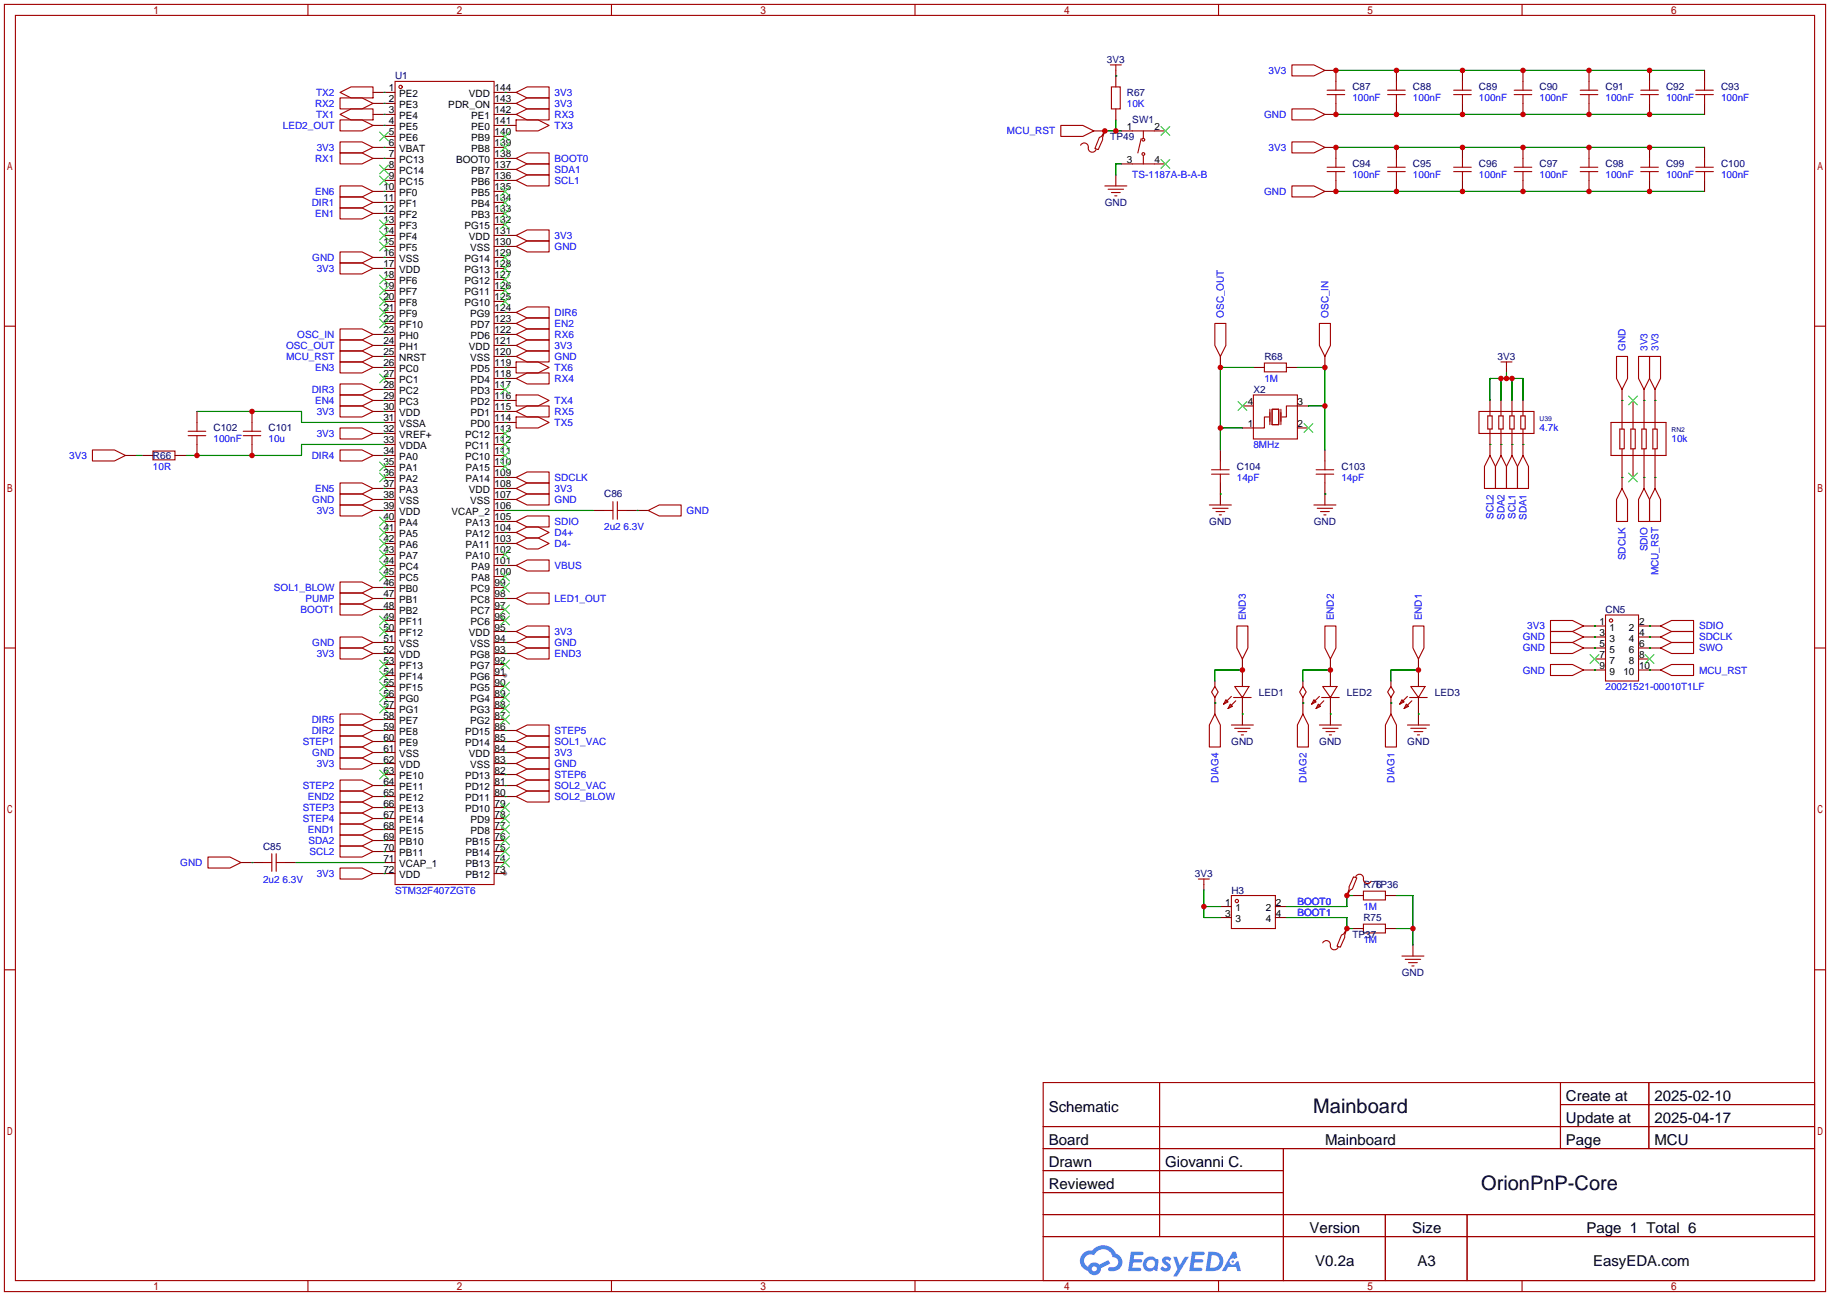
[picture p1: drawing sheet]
<svg xmlns="http://www.w3.org/2000/svg" width="422mm" height="299mm" viewBox="0 0 422 299" stroke-linecap="round" stroke-linejoin="round" font-family="sans-serif">
<g fill="#999">
<circle cx="116.6" cy="201.7" r=".51"/>
<circle cx="116.6" cy="156" r=".51"/>
</g>
<g fill="none" stroke="#a10000" stroke-width=".25">
<path d="M1 1h420.4v297.2h-420.4zM3.6 3.6h415.2v292.1h-415.2zM71.1 1v2.6M141.1 1v2.6M211.2 1v2.6M281.3 1v2.6M351.3 1v2.6M1 75.3h2.6M418.8 75.3h2.6M1 149.6h2.6M418.8 149.6h2.6M1 223.9h2.6"/>
<path d="M418.8 223.9h2.6M240.8 249.9h178v45.8h-178zM267.7 249.9v35.6M360.2 249.9v15.3M360.2 255h58.6M380.6 249.9v15.3M240.8 260.1h178M240.8 265.2h178M240.8 270.3h55.4M240.8 275.3h55.4M296.2 265.2v30.5M71.1 295.7v2.5"/>
<path d="M141.1 295.7v2.5M211.2 295.7v2.5M240.8 280.4h178M240.8 285.5h178M281.3 295.7v2.5M319.8 280.4v15.3M338.6 280.4v15.3M351.3 295.7v2.5"/>
</g>
<g fill="#5487ff">
<path d="M268.5 290.3a1.3 1.3 0 0 1 1.9 .3l-.4 .6a.54 .54 0 0 0-1-.2l.2 .2a1.28 1.28 0 0 1 .8 2 1.53 1.53 0 0 1-2.2-.3l.5-.6 .8 .5a.31 .31 0 0 0 .3-.3 .31 .31 0 0 0-.2-.3 1.12 1.12 0 0 1-.7-1.9z"/>
<path d="M270.8 290.2h.8l.7 1.9 1.2-1.9h.9l-2.7 4.5h-.9l1-1.7z"/>
<path d="M261 289h2.3a.46 .46 0 0 1 .5 .1 .46 .46 0 0 1 .1 .5l-.3 .2h-1.8l-.1 .9h1.6a.4 .4 0 0 1 .3 .4 .4 .4 0 0 1-.4 .4h-1.6l-.2 1.2h1.4a.46 .46 0 0 1 .5 .1 .46 .46 0 0 1 .1 .5l-.4 .2h-2.6z"/>
<path d="M275.1 289h2.3a.47 .47 0 0 1 .5 .1 .47 .47 0 0 1 .1 .5l-.3 .2h-1.8l-.1 .9h1.6a.4 .4 0 0 1 .4 .4 .4 .4 0 0 1-.5 .4h-1.6l-.2 1.2h1.4a.46 .46 0 0 1 .5 .1 .46 .46 0 0 1 .1 .5l-.4 .2h-2.6z"/>
<path d="M284.5 289h.8l.3 1.3-.6 .4a.75 .75 0 0 0-1.1 .3 .75 .75 0 0 0 .5 1 .75 .75 0 0 0 .9-.6l.5-.3 .6 2.4h-.8l-.3-1h-1.8l-.5 1h-1z"/>
<path d="M278.9 289l-.6 4.5h1.4a2.27 2.27 0 0 0 2.7-2.3 2.27 2.27 0 0 0-2.7-2.2zM279.7 289.8a1.5 1.5 0 0 1 1.8 1.5 1.5 1.5 0 0 1-1.9 1.4h-.3z"/>
<path d="M264.4 290.6a1.6 1.6 0 0 0-.4 2.3 1.6 1.6 0 0 0 2.3 .2l.8 .4 .3-2.5-.1-.3h-.5a1.58 1.58 0 0 0-2.4-.1zM265 291.1a.99 .99 0 0 1 1.6 .6 .99 .99 0 0 1-1.3 1.1 .98 .98 0 0 1-.3-1.7z"/>
<path d="M250 289.4a2.37 2.37 0 0 0 1.1 4 1.54 1.54 0 0 0 1.8 1 1.54 1.54 0 0 0 1.2-1.6l2.2-1.1-.5-.8-2.1 1.1a1.57 1.57 0 0 0-2.6 .4 1.5 1.5 0 0 1-.7-2.1 1.5 1.5 0 0 1 2.2-.5 2.23 2.23 0 0 1 2.3-1.4 2.23 2.23 0 0 1 1.9 1.8 1.16 1.16 0 0 1 1.3 1.1 1.16 1.16 0 0 1-1.1 1.3h-.7a.47 .47 0 0 0-.5 .3 .47 .47 0 0 0 .4 .6 2.14 2.14 0 0 0 2.7-1.4 2.14 2.14 0 0 0-1.3-2.7 3.2 3.2 0 0 0-5.5-.7l-1.1 .1zM252 292.9a.6 .6 0 0 1 1.2 0 .6 .6 0 0 1-1.2 0z"/>
<circle cx="284.6" cy="291.3" r=".28"/>
</g>
<g fill="none" stroke="#a10000" stroke-width=".25">
<path d="M91.2 18.8h22.8v185.4h-22.8zM256.3 15h2.5M257.6 15v1.3M298.2 15h5.1l2.5 1.3-2.5 1.2h-5.1zM308.4 18.8v2M322.3 18.8v2M337.6 18.8v2M351.5 18.8v2M366.8 18.8v2M380.7 18.8v2M393.4 18.8v2M78.5 22.6h5.1l2.5 1.3-2.5 1.2h-5.1z"/>
<path d="M78.5 26.4l2.5-1.3h5.1v2.6h-5.1zM78.5 35.3h5.1l2.5 1.3-2.5 1.2h-5.1zM78.5 21.3l2.5-1.2h5.1v2.5h-5.1zM78.5 32.8h5.1l2.5 1.2-2.5 1.3h-5.1zM78.5 27.7h5.1l2.5 1.3-2.5 1.2h-5.1zM119.1 26.4l2.6-1.3h5v2.6h-5zM119.1 27.7h5.1l2.5 1.3-2.5 1.2h-5.1zM119.1 21.3l2.6-1.2h5v2.5h-5zM119.1 23.9l2.6-1.3h5v2.5h-5zM119.1 39.1l2.6-1.3h5v2.6h-5zM119.1 36.6l2.6-1.3h5v2.5h-5zM244.9 29h5l2.6 1.2-2.6 1.3h-5z"/>
<path d="M249.4 33.5a.98 .98 0 0 1 1.3-.4 .98 .98 0 0 1 .5 1.3 .93 .93 0 0 0 .8 .7 .93 .93 0 0 0 1-.6M255 30.2l-.5 1.6v.5l-1 2.2-.8-.2 1-2.5 .6-.3zM256.5 20.1h2.1v5h-2.1zM261.4 37.8h5M261.4 30.2h5M263.4 32l-.8 3.3M263.9 30.2v1.8M263.9 36.1v1.7M298.2 25.1h5.1l2.5 1.3-2.5 1.3h-5.1zM298.2 32.8h5.1l2.5 1.2-2.5 1.3h-5.1zM306.3 21.8h4.1M306.3 20.8h4.1"/>
<path d="M306.3 39.6h4.1M306.3 38.6h4.1M308.4 21.8v2.1M308.4 36.6v2M308.4 39.6v2.1M320.3 21.8h4.1M320.3 20.8h4.1M320.3 39.6h4.1M320.3 38.6h4.1M322.3 21.8v2.1M322.3 36.6v2M322.3 39.6v2.1"/>
<path d="M335.5 21.8h4.1M335.5 20.8h4.1M335.5 39.6h4.1M335.5 38.6h4.1M337.6 21.8v2.1M337.6 36.6v2M337.6 39.6v2.1M349.5 21.8h4.1M349.5 20.8h4.1M349.5 39.6h4.1M349.5 38.6h4.1M351.5 21.8v2.1"/>
<path d="M351.5 36.6v2M351.5 39.6v2.1M364.7 21.8h4.1M364.7 20.8h4.1M364.7 39.6h4.1M364.7 38.6h4.1M366.8 21.8v2.1M366.8 36.6v2M366.8 39.6v2.1M378.7 21.8h4.1M378.7 20.8h4.1M378.7 39.6h4.1"/>
<path d="M378.7 38.6h4.1M380.7 21.8v2.1M380.7 36.6v2M380.7 39.6v2.1M391.4 21.8h4.1M391.4 20.8h4.1M391.4 39.6h4.1M391.4 38.6h4.1M393.4 21.8v2.1M393.4 36.6v2M393.4 39.6v2.1M78.5 45.5h5.1l2.5 1.2-2.5 1.3h-5.1z"/>
<path d="M78.5 48h5.1l2.5 1.3-2.5 1.2h-5.1zM78.5 42.9h5.1l2.5 1.3-2.5 1.3h-5.1zM78.5 58.2h5.1l2.5 1.2-2.5 1.3h-5.1zM119.1 54.4l2.6-1.3h5v2.5h-5zM119.1 56.9l2.6-1.3h5v2.6h-5zM119.1 41.7l2.6-1.3h5v2.5h-5zM255 42.9h5.1M255.8 43.7h3.5M256.5 44.5h2.1M257.3 45.2h.5M298.2 42.9h5.1l2.5 1.3-2.5 1.3h-5.1zM78.5 60.7h5.1l2.5 1.3-2.5 1.2h-5.1z"/>
<path d="M78.5 78.5h5.1l2.5 1.3-2.5 1.2h-5.1zM78.5 75.9h5.1l2.5 1.3-2.5 1.3h-5.1zM119.1 77.2l2.6-1.3h5v2.6h-5zM119.1 74.7l2.6-1.3h5v2.5h-5zM119.1 72.1l2.6-1.2h5v2.5h-5zM119.1 79.8l2.6-1.3h5v2.5h-5zM280.4 74.7h2.6v5.1l-1.3 2.5-1.3-2.5zM304.5 74.7h2.6v5.1l-1.3 2.5-1.3-2.5zM43.4 99.6h4.1M45.5 97.5v2.1M56.1 99.6h4.1M58.2 97.5v2.1"/>
<path d="M78.5 91.2h5.1l2.5 1.3-2.5 1.2h-5.1zM78.5 88.6h5.1l2.5 1.3-2.5 1.3h-5.1zM78.5 83.6h5.1l2.5 1.2-2.5 1.3h-5.1zM78.5 93.7h5.1l2.5 1.3-2.5 1.3h-5.1zM78.5 81h5.1l2.5 1.3-2.5 1.3h-5.1zM78.5 98.8h5.1l2.5 1.3-2.5 1.2h-5.1zM119.1 83.6h5.1l2.5 1.2-2.5 1.3h-5.1zM119.1 96.3h5.1l2.5 1.2-2.5 1.3h-5.1zM119.1 95l2.6-1.3h5v2.6h-5zM119.1 91.2h5.1l2.5 1.3-2.5 1.2h-5.1zM119.1 87.4l2.6-1.3h5v2.5h-5zM119.1 82.3l2.6-1.3h5v2.6h-5z"/>
<path d="M289.3 91.2h10.2v10.1h-10.2zM291.8 83.8h5.1v2.1h-5.1zM292.9 96.3h-1.1v2.5h-2.5M293.1 94.5v3.5M293.6 94.5h1.5v3.5h-1.5zM295.7 94.5v3.5M299.5 93.7h-2.6v2.6h-1M341.4 95h12.7v5.1h-12.7zM343.4 96h1v3.1h-1zM343.9 95v1M343.9 99.1v1M345.9 96h1.1v3.1h-1.1z"/>
<path d="M346.5 95v1M346.5 99.1v1M346.5 83.6h2.5M347.7 83.6v1.2M348.5 96h1v3.1h-1zM349 95v1M349 99.1v1M351 96h1v3.1h-1zM351.5 95v1M351.5 99.1v1M371.9 97.5h12.7v7.7h-12.7zM373.1 82.3h2.6v5.1l-1.3 2.5-1.3-2.5z"/>
<path d="M373.9 99.1h1v4.5h-1zM374.4 97.5v1.6M376.4 99.1h1v4.5h-1zM376.9 97.5v1.6M378.2 82.3h2.5v5.1l-1.2 2.5-1.3-2.5zM379 99.1h1v4.5h-1zM379.5 97.5v1.6M380.7 82.3h2.6v5.1l-1.3 2.5-1.3-2.5zM381.5 99.1h1v4.5h-1zM382 97.5v1.6M21.3 103.9h5.1l2.6 1.3-2.6 1.2h-5.1zM35.3 104.1h5.1v2.1h-5.1z"/>
<path d="M43.4 100.6h4.1M45.5 100.6v2M56.1 100.6h4.1M58.2 100.6v2M78.5 111.5h5.1l2.5 1.3-2.5 1.2h-5.1zM78.5 103.9h5.1l2.5 1.3-2.5 1.2h-5.1zM78.5 116.6h5.1l2.5 1.3-2.5 1.2h-5.1zM78.5 114h5.1l2.5 1.3-2.5 1.3h-5.1zM119.1 112.8l2.6-1.3h5v2.5h-5zM119.1 115.3l2.6-1.3h5v2.6h-5zM119.1 110.2l2.6-1.2h5v2.5h-5zM139.4 117.9h2.1"/>
<path d="M141.5 115.8v4.1M142.5 115.8v4.1M142.5 117.9h2M149.6 117.9l2.5-1.3h5.1v2.5h-5.1zM279.1 116.6h5.1M279.7 108.5h4M279.7 109.5h4M279.9 117.3h3.6M280.7 118.1h2M281.4 118.9h.5M281.7 106.4v2.1M281.7 109.5v2"/>
<path d="M303.3 116.6h5.1M303.8 108.5h4M303.8 109.5h4M304 117.3h3.6M304.8 118.1h2M305.6 118.9h.5M305.8 106.4v2.1M305.8 109.5v2M343.9 105.2l1.3 2.5v5.1h-2.6v-5.1zM346.5 105.2l1.2 2.5v5.1h-2.5v-5.1zM349 105.2l1.3 2.5v5.1h-2.6v-5.1zM351.5 105.2l1.3 2.5v5.1h-2.5v-5.1z"/>
<path d="M374.4 112.8l1.3 2.5v5.1h-2.6v-5.1zM374.4 103.6v1.6M376.9 103.6v1.6M379.5 112.8l1.2 2.5v5.1h-2.5v-5.1zM379.5 103.6v1.6M382 112.8l1.3 2.5v5.1h-2.6v-5.1zM382 103.6v1.6M78.5 139.4h5.1l2.5 1.3-2.5 1.3h-5.1zM78.5 134.4h5.1l2.5 1.2-2.5 1.3h-5.1zM78.5 136.9h5.1l2.5 1.3-2.5 1.2h-5.1zM119.1 122.9l2.6-1.2h2.5l2.5 1.2-2.5 1.3h-2.5zM119.1 125.5l2.6-1.3h2.5l2.5 1.3-2.5 1.2h-2.5z"/>
<path d="M119.1 130.6l2.6-1.3h5v2.5h-5zM119.1 120.4l2.6-1.3h5v2.6h-5zM119.1 138.2l2.6-1.3h5v2.5h-5zM78.5 149.6h5.1l2.5 1.3-2.5 1.2h-5.1zM78.5 147.1h5.1l2.5 1.2-2.5 1.3h-5.1zM119.1 145.8l2.6-1.3h5v2.6h-5zM119.1 148.3l2.6-1.2h5v2.5h-5zM119.1 150.9l2.6-1.3h5v2.5h-5zM280.4 158.5l.8 1.3-.8 1.2-.7-1.2zM285 158.5h3.3l-1.5 2.5zM285.5 144.5h2.5v5.1l-1.2 2.5-1.3-2.5zM300.7 158.5l.8 1.3-.8 1.2-.7-1.2z"/>
<path d="M305.3 158.5h3.3l-1.5 2.5zM305.8 144.5h2.6v5.1l-1.3 2.5-1.3-2.5zM321.1 158.5l.7 1.3-.7 1.2-.8-1.2zM325.6 158.5h3.3l-1.5 2.5zM326.1 144.5h2.6v5.1l-1.3 2.5-1.3-2.5zM357.9 153.4h5.1l2.5 1.3-2.5 1.3h-5.1zM357.9 148.3h5.1l2.5 1.3-2.5 1.3h-5.1zM357.9 145.8h5.1l2.5 1.3-2.5 1.2h-5.1zM357.9 143.3h5.1l2.5 1.2-2.5 1.3h-5.1zM370.6 142h7.6v15.2h-7.6zM383.3 154.7l2.5-1.3h5.1v2.6h-5.1zM383.3 149.6l2.5-1.3h5.1v2.6h-5.1z"/>
<path d="M383.3 147.1l2.5-1.3h5.1v2.5h-5.1zM383.3 144.5l2.5-1.2h5.1v2.5h-5.1zM78.5 164.8h5.1l2.5 1.3-2.5 1.3h-5.1zM78.5 167.4h5.1l2.5 1.3-2.5 1.2h-5.1zM78.5 169.9h5.1l2.5 1.3-2.5 1.3h-5.1zM78.5 175h5.1l2.5 1.3-2.5 1.2h-5.1zM78.5 172.5h5.1l2.5 1.2-2.5 1.3h-5.1zM119.1 168.7l2.6-1.3h5v2.5h-5zM119.1 178.8l2.6-1.3h5v2.6h-5zM119.1 173.7l2.6-1.2h5v2.5h-5zM119.1 176.3l2.6-1.3h5v2.5h-5zM119.1 171.2l2.6-1.3h5v2.6h-5z"/>
<path d="M280.4 164.8l1.3 2.6v5.1h-2.6v-5.1zM283 161.5l.5 .6-1.1 .5zM284 162.6l.5 .5-1 .5zM284.2 160.8l-1.8 1.8M284.2 167.4h5.1M284.7 161h4.1M285 168.1h3.5M285.2 161.8l-1.7 1.8M285.8 168.9h2M286.5 169.7h.5M300.7 164.8l1.3 2.6v5.1h-2.5v-5.1zM303.3 161.5l.5 .6-1 .5z"/>
<path d="M304.3 162.6l.5 .5-1 .5zM304.5 160.8l-1.7 1.8M304.5 167.4h5.1M305.1 161h4M305.3 168.1h3.6M305.6 161.8l-1.8 1.8M306.1 168.9h2M306.8 169.7h.5M321.1 164.8l1.2 2.6v5.1h-2.5v-5.1zM323.6 161.5l.5 .6-1 .5zM324.6 162.6l.5 .5-1 .5zM324.9 160.8l-1.8 1.8"/>
<path d="M324.9 167.4h5M325.4 161h4M325.6 168.1h3.6M325.9 161.8l-1.8 1.8M326.4 168.9h2M327.2 169.7h.5M48 197.9h5.1l2.5 1.2-2.5 1.3h-5.1zM60.7 199.1h2M62.7 197.1v4.1M63.8 199.1h2M63.8 197.1v4.1M78.5 187.7h5.1l2.5 1.3-2.5 1.2h-5.1z"/>
<path d="M78.5 185.2h5.1l2.5 1.2-2.5 1.3h-5.1zM78.5 180.1h5.1l2.5 1.3-2.5 1.2h-5.1zM78.5 182.6h5.1l2.5 1.3-2.5 1.3h-5.1zM78.5 195.3h5.1l2.5 1.3-2.5 1.3h-5.1zM78.5 192.8h5.1l2.5 1.3-2.5 1.2h-5.1zM78.5 190.2h5.1l2.5 1.3-2.5 1.3h-5.1zM119.1 181.4l2.6-1.3h5v2.5h-5zM119.1 183.9l2.6-1.3h5v2.6h-5zM78.5 200.4h5.1l2.5 1.3-2.5 1.2h-5.1zM276.6 202.9h2.5M277.9 202.9v1.3M284.2 206.8h10.2v7.6h-10.2z"/>
<path d="M305.3 217.7a.98 .98 0 0 1 1.3-.4 .98 .98 0 0 1 .5 1.2 .93 .93 0 0 0 .8 .8 .93 .93 0 0 0 1-.6M310.9 214.4l-.5 1.5v.5l-1 2.3-.8-.3 1-2.5 .5-.3zM312.4 202.4l.8 .3-1 2.5-.5 .3-.8 1.3 .5-1.6v-.5zM312.9 202.4a.93 .93 0 0 1 1.2-.5 .93 .93 0 0 1 .6 1 .94 .94 0 0 0 .7 1 .94 .94 0 0 0 1.1-.4M314.7 213.4h5.1v2h-5.1zM314.7 205.7h5.1v2.1h-5.1zM323.6 220.7h5.1M324.4 221.5h3.5M325.1 222.2h2.1M325.9 223h.5"/>
<circle cx="92.5" cy="20.1" r=".38"/>
<circle cx="263.9" cy="32.3" r=".32"/>
<circle cx="263.9" cy="35.6" r=".32"/>
<circle cx="371.9" cy="143.3" r=".38"/>
<circle cx="285.5" cy="208" r=".38"/>
</g>
<g fill="none" stroke="#870000" stroke-width=".25">
<path d="M257.6 16.3v3.8M305.8 16.3h2.6v2.5M322.3 16.3v2.5M337.6 16.3v2.5M351.5 16.3v2.5M366.8 16.3v2.5M380.7 16.3v2.5M393.4 16.3v2.5M86.1 21.3h5.1M86.1 23.9h5.1M86.1 26.4h5.1M86.1 29h5.1"/>
<path d="M86.1 34h5.1M86.1 36.6h5.1M88.6 31.5h2.6M88.6 39.1h2.6M114 21.3h5.1M114 23.9h5.1M114 26.4h5.1M114 29h5.1M114 31.5h2.6M114 34h2.6M114 36.6h5.1M114 39.1h5.1"/>
<path d="M252.5 30.2h2.5v.3M257.6 25.1v2.6M258.8 30.2h2.6M258.8 37.8h2.6M266.4 30.2h2.6M266.4 37.8h2.6M305.8 34h2.6v2.6M308.4 23.9v2.5h-2.6M322.3 23.9v2.5M322.3 34v2.6M337.6 23.9v2.5M337.6 34v2.6"/>
<path d="M351.5 23.9v2.5M351.5 34v2.6M366.8 23.9v2.5M366.8 34v2.6M380.7 23.9v2.5M380.7 34v2.6M393.4 23.9v2.5M393.4 34v2.6M86.1 44.2h5.1M86.1 46.7h5.1M86.1 49.3h5.1M86.1 59.4h5.1"/>
<path d="M88.6 41.7h2.6M88.6 51.8h2.6M88.6 54.4h2.6M88.6 56.9h2.6M114 41.7h5.1M114 44.2h2.6M114 46.7h2.6M114 49.3h2.6M114 51.8h2.6M114 54.4h5.1M114 56.9h5.1M114 59.4h2.6"/>
<path d="M257.6 40.4v2.5M308.4 41.7v2.5h-2.6M322.3 41.7v2.5M337.6 41.7v2.5M351.5 41.7v2.5M366.8 41.7v2.5M380.7 41.7v2.5M393.4 41.7v2.5M86.1 62h5.1M86.1 77.2h5.1M86.1 79.8h5.1M88.6 64.5h2.6"/>
<path d="M88.6 67.1h2.6M88.6 69.6h2.6M88.6 72.1h2.6M88.6 74.7h2.6M114 62h2.6M114 64.5h2.6M114 67.1h2.6M114 69.6h2.6M114 72.1h5.1M114 74.7h5.1M114 77.2h5.1M114 79.8h5.1"/>
<path d="M45.5 95v2.5M58.2 95v2.5M86.1 82.3h5.1M86.1 84.8h5.1M86.1 89.9h5.1M86.1 92.5h5.1M86.1 95h5.1M88.6 87.4h2.6M88.6 97.5h2.6M114 82.3h5.1M114 84.8h5.1M114 87.4h5.1"/>
<path d="M114 89.9h2.6M114 92.5h5.1M114 95h5.1M114 97.5h5.1M281.7 82.3v2.5M286.8 93.7h2.5M286.8 98.8h2.5M289.3 84.8h2.5M296.9 84.8h2.6M299.5 93.7h2.5M299.5 98.8h2.5M305.8 82.3v2.5"/>
<path d="M343.9 92.5v2.5M346.5 92.5v2.5M347.7 84.8v1.3M349 92.5v2.5M351.5 92.5v2.5M374.4 89.9v7.6M376.9 92.5v5M379.5 89.9v7.6M382 89.9v7.6M29 105.2h2.5M32.8 105.2h2.5M40.4 105.2h2.5"/>
<path d="M45.5 102.6v2.6M58.2 102.6v2.6M86.1 100.1h5.1M86.1 105.2h5.1M86.1 112.8h5.1M86.1 115.3h5.1M86.1 117.9h5.1M88.6 102.6h2.6M88.6 107.7h2.6M88.6 110.2h2.6M114 100.1h2.6M114 102.6h2.6"/>
<path d="M114 105.2h2.6M114 107.7h2.6M114 110.2h5.1M114 112.8h5.1M114 115.3h5.1M114 117.9h2.6M136.9 117.9h2.5M144.5 117.9h5.1M281.7 103.9v2.5M281.7 111.5v5.1M305.8 103.9v2.5M305.8 111.5v5.1"/>
<path d="M343.9 100.1v5.1M346.5 100.1v5.1M349 100.1v5.1M351.5 100.1v5.1M374.4 105.2v7.6M376.9 105.2v5M379.5 105.2v7.6M382 105.2v7.6M86.1 135.6h5.1M86.1 138.2h5.1M88.6 120.4h2.6M88.6 122.9h2.6"/>
<path d="M88.6 125.5h2.6M88.6 128h2.6M88.6 130.6h2.6M88.6 133.1h2.6M114 120.4h5.1M114 122.9h5.1M114 125.5h5.1M114 128h2.6M114 130.6h5.1M114 133.1h2.6M114 135.6h2.6M114 138.2h5.1"/>
<path d="M86.1 140.7h5.1M86.1 148.3h5.1M86.1 150.9h5.1M88.6 143.3h2.6M88.6 145.8h2.6M88.6 153.4h2.6M88.6 156h2.6M88.6 158.5h2.6M114 140.7h2.6M114 143.3h2.6M114 145.8h5.1M114 148.3h5.1"/>
<path d="M114 150.9h5.1M114 153.4h2.6M114 156h2.6M114 158.5h2.6M280.4 157.2v1.3M286.8 152.1v6.4M300.7 157.2v1.3M307.1 152.1v6.4M321.1 157.2v1.3M327.4 152.1v6.4M365.5 144.5h5.1M365.5 154.7h5.1"/>
<path d="M365.5 147.1h5.1M365.5 149.6h5.1M368 152.1h2.6M378.2 144.5h5.1M378.2 154.7h5.1M378.2 147.1h5.1M378.2 152.1h2.5M378.2 149.6h5.1M86.1 166.1h5.1M86.1 168.7h5.1M86.1 171.2h5.1M86.1 173.7h5.1"/>
<path d="M86.1 176.3h5.1M88.6 161h2.6M88.6 163.6h2.6M88.6 178.8h2.6M114 161h2.6M114 163.6h2.6M114 166.1h2.6M114 168.7h5.1M114 171.2h5.1M114 173.7h5.1M114 176.3h5.1M114 178.8h5.1"/>
<path d="M280.4 161v3.8M286.8 161v6.4M300.7 161v3.8M307.1 161v6.4M321.1 161v3.8M327.4 161v6.4M55.6 199.1h5.1M65.8 199.1h2.5M86.1 181.4h5.1M86.1 183.9h5.1M86.1 186.4h5.1M86.1 189h5.1"/>
<path d="M86.1 191.5h5.1M86.1 194.1h5.1M86.1 196.6h5.1M88.6 199.1h2.6M114 181.4h5.1M114 183.9h5.1M114 186.4h2.6M114 189h2.6M114 191.5h2.6M114 194.1h2.6M114 196.6h2.6M114 199.1h2.6"/>
<path d="M86.1 201.7h5.1M114 201.7h2.6M277.9 204.2v1.3M281.7 209.3h2.5M281.7 211.8h2.5M294.4 209.3h2.5M294.4 211.8h2.5M310.9 206.5v.3M310.9 214.4v.2M312.2 214.4h2.5M312.2 206.8h2.5M319.8 214.4h2.5"/>
<path d="M319.8 206.8h2.5M326.1 218.2v2.5"/>
</g>
<g fill="none" stroke="#3c3" stroke-width=".25">
<path d="M87.6 30.5l2.1 2M87.6 38.1l2.1 2M89.7 30.5l-2.1 2M89.7 38.1l-2.1 2M115.6 33l2 2.1M115.6 30.5l2 2M117.6 33l-2 2.1M117.6 30.5l-2 2M268 29.2l2 2M268 36.8l2 2.1M270 29.2l-2 2M270 36.8l-2 2.1"/>
<path d="M87.6 40.6l2.1 2.1M87.6 50.8l2.1 2M87.6 53.3l2.1 2.1M87.6 55.9l2.1 2M89.7 40.6l-2.1 2.1M89.7 50.8l-2.1 2M89.7 53.3l-2.1 2.1M89.7 55.9l-2.1 2M115.6 58.4l2 2.1M115.6 50.8l2 2M115.6 48.3l2 2M115.6 45.7l2 2.1"/>
<path d="M115.6 43.2l2 2M117.6 43.2l-2 2M117.6 45.7l-2 2.1M117.6 58.4l-2 2.1M117.6 50.8l-2 2M117.6 48.3l-2 2M87.6 63.5l2.1 2M87.6 66l2.1 2.1M87.6 68.6l2.1 2M87.6 71.1l2.1 2.1M87.6 73.7l2.1 2M89.7 63.5l-2.1 2"/>
<path d="M89.7 66l-2.1 2.1M89.7 68.6l-2.1 2M89.7 71.1l-2.1 2.1M89.7 73.7l-2.1 2M115.6 68.6l2 2M115.6 66l2 2.1M115.6 63.5l2 2M115.6 61l2 2M117.6 68.6l-2 2M117.6 66l-2 2.1M117.6 63.5l-2 2M117.6 61l-2 2"/>
<path d="M87.6 86.4l2.1 2M89.7 86.4l-2.1 2M115.6 99.1l2 2M115.6 88.9l2 2M117.6 99.1l-2 2M117.6 88.9l-2 2M285.8 92.7l2 2M287.8 92.7l-2 2M301 97.8l2 2M303 97.8l-2 2M375.9 91.4l2.1 2.1M378 91.4l-2.1 2.1"/>
<path d="M87.6 106.7l2.1 2M87.6 109.2l2.1 2.1M87.6 119.4l2.1 2M89.7 106.7l-2.1 2M89.7 109.2l-2.1 2.1M89.7 119.4l-2.1 2M115.6 106.7l2 2M115.6 104.1l2 2.1M115.6 101.6l2 2M117.6 101.6l-2 2M117.6 104.1l-2 2.1M117.6 106.7l-2 2"/>
<path d="M375.9 109.2l2.1 2.1M378 109.2l-2.1 2.1M87.6 121.9l2.1 2.1M87.6 124.5l2.1 2M87.6 127l2.1 2M87.6 129.5l2.1 2.1M87.6 132.1l2.1 2M89.7 121.9l-2.1 2.1M89.7 124.5l-2.1 2M89.7 127l-2.1 2M89.7 129.5l-2.1 2.1M89.7 132.1l-2.1 2"/>
<path d="M115.6 139.7l2 2M115.6 134.6l2 2.1M115.6 132.1l2 2M115.6 127l2 2M117.6 127l-2 2M117.6 139.7l-2 2M117.6 134.6l-2 2.1M117.6 132.1l-2 2M87.6 142.2l2.1 2.1M87.6 144.8l2.1 2M87.6 152.4l2.1 2M87.6 154.9l2.1 2.1"/>
<path d="M87.6 157.5l2.1 2M89.7 142.2l-2.1 2.1M89.7 144.8l-2.1 2M89.7 152.4l-2.1 2M89.7 154.9l-2.1 2.1M89.7 157.5l-2.1 2M115.6 157.5l2 2M115.6 152.4l2 2M115.6 142.2l2 2.1M117.6 157.5l-2 2M117.6 152.4l-2 2M117.6 142.2l-2 2.1"/>
<path d="M367 151.1l2.1 2.1M369.1 151.1l-2.1 2.1M379.7 151.1l2.1 2.1M381.8 151.1l-2.1 2.1M87.6 160l2.1 2.1M87.6 162.6l2.1 2M87.6 177.8l2.1 2M89.7 160l-2.1 2.1M89.7 162.6l-2.1 2M89.7 177.8l-2.1 2M115.6 165.1l2 2M115.6 162.6l2 2"/>
<path d="M115.6 160l2 2.1M117.6 165.1l-2 2M117.6 162.6l-2 2M117.6 160l-2 2.1M115.6 198.1l2 2.1M115.6 195.6l2 2M115.6 193l2 2.1M115.6 190.5l2 2M115.6 188l2 2M115.6 185.4l2 2.1M117.6 198.1l-2 2.1M117.6 195.6l-2 2"/>
<path d="M117.6 193l-2 2.1M117.6 190.5l-2 2M117.6 188l-2 2M117.6 185.4l-2 2.1"/>
</g>
<g fill="none" stroke="#008700" stroke-width=".25">
<path d="M257.6 17.5h.1M308.4 16.3h85M88.6 26.4h.1M88.6 36.6h.1M88.6 21.3h.1M88.6 23.9h.1M88.6 34h.1M88.6 29h.1M116.6 29h.1M116.6 26.4h.1M116.6 21.3h.1M116.6 23.9h.1"/>
<path d="M116.6 39.1h.1M116.6 36.6h.1M255 30.2h3.8M257.6 27.7v2.5M258.8 37.8h-1.2v2.6M308.4 26.4h85M308.4 34h85M88.6 49.3h.1M88.6 46.7h.1M88.6 44.2h.1M88.6 59.4h.1M116.6 54.4h.1"/>
<path d="M116.6 56.9h.1M116.6 41.7h.1M308.4 44.2h85M88.6 62h.1M88.6 79.8h.1M88.6 77.2h.1M116.6 77.2h.1M116.6 72.1h.1M116.6 74.7h.1M116.6 79.8h.1M45.5 95h24.1v2.5h19M88.6 89.9h.1"/>
<path d="M88.6 92.5h.1M88.6 84.8h.1M88.6 95h.1M88.6 82.3h.1M116.6 92.5h.1M116.6 87.4h.1M116.6 97.5h.1M116.6 95h.1M116.6 84.8h.1M116.6 82.3h.1M281.7 98.8h5.1M289.3 84.8h-7.6v19.1"/>
<path d="M299.5 84.8h6.3v19.1M302 93.7h3.8M343.9 92.5v-5.1h7.6v5.1M346.5 87.4v5.1M347.7 86.1v1.3M349 87.4v5.1M374.4 92.5h.1M379.5 92.5h.1M382 92.5h.1M31.5 105.2h1.3M88.6 105.2h.1M88.6 112.8h.1"/>
<path d="M88.6 117.9h.1M88.6 115.3h.1M88.6 100.1h.1M88.6 102.6h-19v2.6h-26.7M116.6 112.8h.1M116.6 115.3h.1M116.6 110.2h.1M116.6 117.9h20.3M147.1 117.9h.1M281.7 114h.1M305.8 114h.1M343.9 102.6h.1"/>
<path d="M346.5 102.6h.1M349 102.6h.1M351.5 102.6h.1M374.4 110.2h.1M379.5 110.2h.1M382 110.2h.1M88.6 138.2h.1M88.6 135.6h.1M116.6 125.5h.1M116.6 122.9h.1M116.6 130.6h.1M116.6 120.4h.1"/>
<path d="M116.6 138.2h.1M88.6 150.9h.1M88.6 148.3h.1M88.6 140.7h.1M116.6 145.8h.1M116.6 148.3h.1M116.6 150.9h.1M286.8 154.7h-6.4v2.5M307.1 154.7h-6.4v2.5M327.4 154.7h-6.3v2.5M368 154.7h.1M368 149.6h.1"/>
<path d="M368 147.1h.1M368 144.5h.1M380.7 154.7h.1M380.7 149.6h.1M380.7 147.1h.1M380.7 144.5h.1M88.6 171.2h.1M88.6 168.7h.1M88.6 166.1h.1M88.6 176.3h.1M88.6 173.7h.1M116.6 168.7h.1"/>
<path d="M116.6 178.8h.1M116.6 173.7h.1M116.6 176.3h.1M116.6 171.2h.1M280.4 162.3h.1M286.8 164.8h.1M300.7 162.3h.1M307.1 164.8h.1M321.1 162.3h.1M327.4 164.8h.1M58.2 199.1h.1M68.3 199.1h20.3"/>
<path d="M88.6 181.4h.1M88.6 186.4h.1M88.6 189h.1M88.6 183.9h.1M88.6 191.5h.1M88.6 196.6h.1M88.6 194.1h.1M116.6 181.4h.1M116.6 183.9h.1M88.6 201.7h.1M277.9 205.5v6.3h3.8M277.9 209.3h3.8"/>
<path d="M296.9 211.8h14v2.6h1.3M312.2 206.8h-1.3v2.5h-14M322.3 214.4h3.8M322.3 206.8h3.8v11.4"/>
</g>
<g fill="#c00">
<circle cx="322.3" cy="16.3" r=".63"/>
<circle cx="308.4" cy="16.3" r=".63"/>
<circle cx="337.6" cy="16.3" r=".63"/>
<circle cx="351.5" cy="16.3" r=".63"/>
<circle cx="366.8" cy="16.3" r=".63"/>
<circle cx="380.7" cy="16.3" r=".63"/>
<circle cx="322.3" cy="26.4" r=".63"/>
<circle cx="308.4" cy="26.4" r=".63"/>
<circle cx="337.6" cy="26.4" r=".63"/>
<circle cx="351.5" cy="26.4" r=".63"/>
<circle cx="366.8" cy="26.4" r=".63"/>
<circle cx="380.7" cy="26.4" r=".63"/>
<circle cx="322.3" cy="34" r=".63"/>
<circle cx="308.4" cy="34" r=".63"/>
<circle cx="337.6" cy="34" r=".63"/>
<circle cx="351.5" cy="34" r=".63"/>
<circle cx="366.8" cy="34" r=".63"/>
<circle cx="380.7" cy="34" r=".63"/>
<circle cx="322.3" cy="44.2" r=".63"/>
<circle cx="308.4" cy="44.2" r=".63"/>
<circle cx="337.6" cy="44.2" r=".63"/>
<circle cx="351.5" cy="44.2" r=".63"/>
<circle cx="366.8" cy="44.2" r=".63"/>
<circle cx="380.7" cy="44.2" r=".63"/>
<circle cx="58.2" cy="95" r=".63"/>
<circle cx="58.2" cy="105.2" r=".63"/>
<circle cx="45.5" cy="105.2" r=".63"/>
<circle cx="257.6" cy="30.2" r=".63"/>
<circle cx="255" cy="30.2" r=".63"/>
<circle cx="281.7" cy="98.8" r=".63"/>
<circle cx="281.7" cy="84.8" r=".63"/>
<circle cx="305.8" cy="93.7" r=".63"/>
<circle cx="305.8" cy="84.8" r=".63"/>
<circle cx="346.5" cy="87.4" r=".63"/>
<circle cx="347.7" cy="87.4" r=".63"/>
<circle cx="349" cy="87.4" r=".63"/>
<circle cx="286.8" cy="154.7" r=".63"/>
<circle cx="307.1" cy="154.7" r=".63"/>
<circle cx="327.4" cy="154.7" r=".63"/>
<circle cx="310.9" cy="214.4" r=".63"/>
<circle cx="310.9" cy="206.8" r=".63"/>
<circle cx="277.9" cy="209.3" r=".63"/>
<circle cx="326.1" cy="214.4" r=".63"/>
</g>
<g font-size="4.6">
<text x="303.1" y="257">Mainboard</text>
<text x="341.9" y="274.8">OrionPnP-Core</text>
</g>
<g font-size="3.5">
<text x="242.1" y="256.7">Schematic</text>
<text x="361.5" y="254.2">Create at</text>
<text x="381.9" y="254.2">2025-02-10</text>
<text x="361.5" y="259.2">Update at</text>
<text x="381.9" y="259.2">2025-04-17</text>
<text x="242.1" y="264.3">Board</text>
<text x="242.1" y="269.4">Drawn</text>
<text x="268.9" y="269.4">Giovanni C.</text>
<text x="305.9" y="264.3">Mainboard</text>
<text x="361.5" y="264.3">Page</text>
<text x="381.9" y="264.3">MCU</text>
<text x="242.1" y="274.5">Reviewed</text>
<text x="302.3" y="284.6">Version</text>
<text x="326" y="284.6">Size</text>
<text x="366.2" y="284.6">Page 1 Total 6</text>
<text x="303.6" y="292.3">V0.2a</text>
<text x="327.2" y="292.3">A3</text>
<text x="367.7" y="292.3">EasyEDA.com</text>
</g>
<g font-size="2.3" fill="#000080">
<text x="255.5" y="14.5">3V3</text>
<text x="91.2" y="18.3">U1</text>
<text x="260.1" y="22.1">R67</text>
<text x="312.2" y="20.9">C87</text>
<text x="326.1" y="20.9">C88</text>
<text x="341.4" y="20.9">C89</text>
<text x="355.3" y="20.9">C90</text>
<text x="370.6" y="20.9">C91</text>
<text x="384.6" y="20.9">C92</text>
<text x="397.3" y="20.9">C93</text>
<text x="261.4" y="28.5">SW1</text>
<text x="256.3" y="32.3">TP49</text>
<text x="312.2" y="38.7">C94</text>
<text x="326.1" y="38.7">C95</text>
<text x="341.4" y="38.7">C96</text>
<text x="355.3" y="38.7">C97</text>
<text x="370.6" y="38.7">C98</text>
<text x="384.6" y="38.7">C99</text>
<text x="397.3" y="38.7">C100</text>
<text x="255" y="47.5">GND</text>
<text x="291.8" y="83.1">R68</text>
<text x="345.7" y="83.1">3V3</text>
<text x="289.3" y="90.7">X2</text>
<text x="49.3" y="99.6">C102</text>
<text x="62" y="99.6">C101</text>
<text x="35.3" y="106">R66</text>
<text x="285.5" y="108.5">C104</text>
<text x="309.6" y="108.5">C103</text>
<text x="139.4" y="114.9">C86</text>
<text x="279.1" y="121.2">GND</text>
<text x="303.3" y="121.2">GND</text>
<text x="370.6" y="141.5">CN5</text>
<text x="290.6" y="160.6">LED1</text>
<text x="310.9" y="160.6">LED2</text>
<text x="331.2" y="160.6">LED3</text>
<text x="284.2" y="172">GND</text>
<text x="304.5" y="172">GND</text>
<text x="324.8" y="172">GND</text>
<text x="60.7" y="196.1">C85</text>
<text x="275.8" y="202.5">3V3</text>
<text x="284.2" y="206.3">H3</text>
<text x="314.7" y="205">R76</text>
<text x="317.2" y="205">TP36</text>
<text x="314.7" y="212.6">R75</text>
<text x="312.2" y="216.5">TP37</text>
<text x="323.6" y="225.3">GND</text>
</g>
<g font-size="2.3" fill="#00f">
<text x="292.8" y="17.1">3V3</text>
<text x="73" y="22.1">TX2</text>
<text x="128" y="22.1">3V3</text>
<text x="312.2" y="23.4">100nF</text>
<text x="326.1" y="23.4">100nF</text>
<text x="341.4" y="23.4">100nF</text>
<text x="355.3" y="23.4">100nF</text>
<text x="370.6" y="23.4">100nF</text>
<text x="384.6" y="23.4">100nF</text>
<text x="397.3" y="23.4">100nF</text>
<text x="65.3" y="29.8">LED2_OUT</text>
<text x="72.7" y="24.7">RX2</text>
<text x="73" y="27.2">TX1</text>
<text x="128" y="27.2">RX3</text>
<text x="128" y="29.8">TX3</text>
<text x="128" y="24.7">3V3</text>
<text x="260.1" y="24.7">10K</text>
<text x="291.8" y="27.2">GND</text>
<text x="73.1" y="34.8">3V3</text>
<text x="232.4" y="31">MCU_RST</text>
<text x="292.8" y="34.8">3V3</text>
<text x="72.7" y="37.4">RX1</text>
<text x="128" y="39.9">SDA1</text>
<text x="128" y="37.4">BOOT0</text>
<text x="261.4" y="41.2">TS-1187A-B-A-B</text>
<text x="312.2" y="41.2">100nF</text>
<text x="326.1" y="41.2">100nF</text>
<text x="341.4" y="41.2">100nF</text>
<text x="355.3" y="41.2">100nF</text>
<text x="370.6" y="41.2">100nF</text>
<text x="384.6" y="41.2">100nF</text>
<text x="397.3" y="41.2">100nF</text>
<text x="72" y="47.5">DIR1</text>
<text x="72.7" y="45">EN6</text>
<text x="128" y="42.5">SCL1</text>
<text x="291.8" y="45">GND</text>
<text x="72.7" y="50.1">EN1</text>
<text x="128" y="55.2">3V3</text>
<text x="128" y="57.7">GND</text>
<text x="72.1" y="60.2">GND</text>
<text x="73.1" y="62.8">3V3</text>
<text x="128" y="75.5">EN2</text>
<text x="128" y="72.9">DIR6</text>
<text x="282.5" y="73.4" transform="rotate(-90 282.5 73.4)">OSC_OUT</text>
<text x="306.6" y="73.4" transform="rotate(-90 306.6 73.4)">OSC_IN</text>
<text x="66.1" y="80.6">OSC_OUT</text>
<text x="66.1" y="83.1">MCU_RST</text>
<text x="68.6" y="78">OSC_IN</text>
<text x="128" y="78">RX6</text>
<text x="128" y="80.6">3V3</text>
<text x="128" y="83.1">GND</text>
<text x="375.2" y="81" transform="rotate(-90 375.2 81)">GND</text>
<text x="380.3" y="81" transform="rotate(-90 380.3 81)">3V3</text>
<text x="382.8" y="81" transform="rotate(-90 382.8 81)">3V3</text>
<text x="72.7" y="85.6">EN3</text>
<text x="128" y="85.6">TX6</text>
<text x="128" y="88.2">RX4</text>
<text x="291.8" y="88.2">1M</text>
<text x="72" y="90.7">DIR3</text>
<text x="72.7" y="93.3">EN4</text>
<text x="73.1" y="95.8">3V3</text>
<text x="128" y="95.8">RX5</text>
<text x="128" y="93.3">TX4</text>
<text x="73.1" y="100.9">3V3</text>
<text x="128" y="98.3">TX5</text>
<text x="355.3" y="99.6">4.7k</text>
<text x="16" y="106">3V3</text>
<text x="49.3" y="102.2">100nF</text>
<text x="62" y="102.2">10u</text>
<text x="72" y="106">DIR4</text>
<text x="289.3" y="103.4">8MHz</text>
<text x="385.8" y="102.2">10k</text>
<text x="35.3" y="108.5">10R</text>
<text x="72.7" y="113.6">EN5</text>
<text x="128" y="113.6">3V3</text>
<text x="128" y="111">SDCLK</text>
<text x="285.5" y="111">14pF</text>
<text x="309.6" y="111">14pF</text>
<text x="72.1" y="116.1">GND</text>
<text x="73.1" y="118.7">3V3</text>
<text x="128" y="116.1">GND</text>
<text x="158.5" y="118.7">GND</text>
<text x="344.7" y="119.8" transform="rotate(-90 344.7 119.8)">SCL2</text>
<text x="349.8" y="119.8" transform="rotate(-90 349.8 119.8)">SCL1</text>
<text x="128" y="123.7">D4+</text>
<text x="128" y="121.2">SDIO</text>
<text x="139.4" y="122.5">2u2 6.3V</text>
<text x="347.3" y="120.1" transform="rotate(-90 347.3 120.1)">SDA2</text>
<text x="352.3" y="120.1" transform="rotate(-90 352.3 120.1)">SDA1</text>
<text x="128" y="126.3">D4-</text>
<text x="128" y="131.4">VBUS</text>
<text x="375.2" y="129.4" transform="rotate(-90 375.2 129.4)">SDCLK</text>
<text x="380.3" y="127.3" transform="rotate(-90 380.3 127.3)">SDIO</text>
<text x="63.2" y="136.4">SOL1_BLOW</text>
<text x="382.8" y="132.8" transform="rotate(-90 382.8 132.8)">MCU_RST</text>
<text x="69.4" y="141.5">BOOT1</text>
<text x="70.5" y="139">PUMP</text>
<text x="128" y="139">LED1_OUT</text>
<text x="287.6" y="143.3" transform="rotate(-90 287.6 143.3)">END3</text>
<text x="307.9" y="143.3" transform="rotate(-90 307.9 143.3)">END2</text>
<text x="328.2" y="143.3" transform="rotate(-90 328.2 143.3)">END1</text>
<text x="72.1" y="149.1">GND</text>
<text x="128" y="146.6">3V3</text>
<text x="128" y="149.1">GND</text>
<text x="351.5" y="147.9">GND</text>
<text x="352.5" y="145.3">3V3</text>
<text x="392.2" y="147.9">SDCLK</text>
<text x="392.2" y="145.3">SDIO</text>
<text x="73.1" y="151.7">3V3</text>
<text x="128" y="151.7">END3</text>
<text x="351.5" y="155.5">GND</text>
<text x="351.5" y="150.4">GND</text>
<text x="392.2" y="155.5">MCU_RST</text>
<text x="392.2" y="150.4">SWO</text>
<text x="370.6" y="159.3">20021521-00010T1LF</text>
<text x="72" y="166.9">DIR5</text>
<text x="69.9" y="172">STEP1</text>
<text x="72" y="169.5">DIR2</text>
<text x="128" y="169.5">STEP5</text>
<text x="128" y="172">SOL1_VAC</text>
<text x="72.1" y="174.5">GND</text>
<text x="73.1" y="177.1">3V3</text>
<text x="128" y="179.6">STEP6</text>
<text x="128" y="174.5">3V3</text>
<text x="128" y="177.1">GND</text>
<text x="69.9" y="182.2">STEP2</text>
<text x="71.1" y="184.7">END2</text>
<text x="128" y="182.2">SOL2_VAC</text>
<text x="128" y="184.7">SOL2_BLOW</text>
<text x="281.2" y="180.7" transform="rotate(-90 281.2 180.7)">DIAG4</text>
<text x="301.5" y="180.7" transform="rotate(-90 301.5 180.7)">DIAG2</text>
<text x="321.9" y="180.7" transform="rotate(-90 321.9 180.7)">DIAG1</text>
<text x="69.9" y="189.8">STEP4</text>
<text x="69.9" y="187.2">STEP3</text>
<text x="71.1" y="192.3">END1</text>
<text x="71.2" y="194.9">SDA2</text>
<text x="71.4" y="197.4">SCL2</text>
<text x="41.6" y="199.9">GND</text>
<text x="60.7" y="203.8">2u2 6.3V</text>
<text x="73.1" y="202.5">3V3</text>
<text x="91.2" y="206.3">STM32F407ZGT6</text>
<text x="299.5" y="208.8">BOOT0</text>
<text x="299.5" y="211.4">BOOT1</text>
<text x="314.7" y="210.1">1M</text>
<text x="314.7" y="217.7">1M</text>
</g>
<g font-size="2.3">
<text x="89.8" y="21.1">1</text>
<text x="89.8" y="23.6">2</text>
<text x="92.1" y="22.4">PE2</text>
<text x="108.2" y="22.4">VDD</text>
<text x="114.2" y="23.6">143</text>
<text x="114.2" y="21.1">144</text>
<text x="89.8" y="26.2">3</text>
<text x="89.8" y="28.7">4</text>
<text x="92.1" y="24.9">PE3</text>
<text x="92.1" y="27.5">PE4</text>
<text x="92.1" y="30">PE5</text>
<text x="103.5" y="24.9">PDR_ON</text>
<text x="108.7" y="30">PE0</text>
<text x="108.7" y="27.5">PE1</text>
<text x="114.2" y="28.7">141</text>
<text x="114.2" y="26.2">142</text>
<text x="260.1" y="30">1</text>
<text x="266.4" y="30">2</text>
<text x="89.8" y="31.3">5</text>
<text x="89.8" y="33.8">6</text>
<text x="92.1" y="32.5">PE6</text>
<text x="92.1" y="35.1">VBAT</text>
<text x="108.7" y="35.1">PB8</text>
<text x="108.7" y="32.5">PB9</text>
<text x="114.2" y="33.8">139</text>
<text x="114.2" y="31.3">140</text>
<text x="89.8" y="36.3">7</text>
<text x="89.8" y="38.9">8</text>
<text x="89.8" y="41.4">9</text>
<text x="92.1" y="37.6">PC13</text>
<text x="92.1" y="40.2">PC14</text>
<text x="105.3" y="37.6">BOOT0</text>
<text x="108.7" y="40.2">PB7</text>
<text x="114.2" y="41.4">136</text>
<text x="114.2" y="38.9">137</text>
<text x="114.2" y="36.3">138</text>
<text x="260.1" y="37.6">3</text>
<text x="266.4" y="37.6">4</text>
<text x="88.5" y="44">10</text>
<text x="88.5" y="46.5">11</text>
<text x="92.1" y="42.7">PC15</text>
<text x="92.1" y="45.2">PF0</text>
<text x="92.1" y="47.8">PF1</text>
<text x="108.7" y="47.8">PB4</text>
<text x="108.7" y="45.2">PB5</text>
<text x="108.7" y="42.7">PB6</text>
<text x="114.2" y="46.5">134</text>
<text x="114.2" y="44">135</text>
<text x="88.5" y="49">12</text>
<text x="88.5" y="51.6">13</text>
<text x="92.1" y="50.3">PF2</text>
<text x="92.1" y="52.9">PF3</text>
<text x="107.2" y="52.9">PG15</text>
<text x="108.7" y="50.3">PB3</text>
<text x="114.2" y="51.6">132</text>
<text x="114.2" y="49">133</text>
<text x="88.5" y="54.1">14</text>
<text x="88.5" y="56.7">15</text>
<text x="88.5" y="59.2">16</text>
<text x="92.1" y="55.4">PF4</text>
<text x="92.1" y="57.9">PF5</text>
<text x="108.2" y="55.4">VDD</text>
<text x="108.5" y="57.9">VSS</text>
<text x="114.2" y="59.2">129</text>
<text x="114.2" y="56.7">130</text>
<text x="114.2" y="54.1">131</text>
<text x="88.5" y="61.7">17</text>
<text x="88.5" y="64.3">18</text>
<text x="92.1" y="60.5">VSS</text>
<text x="92.1" y="63">VDD</text>
<text x="92.1" y="65.6">PF6</text>
<text x="107.2" y="65.6">PG12</text>
<text x="107.2" y="63">PG13</text>
<text x="107.2" y="60.5">PG14</text>
<text x="114.2" y="64.3">127</text>
<text x="114.2" y="61.7">128</text>
<text x="88.5" y="66.8">19</text>
<text x="88.5" y="69.4">20</text>
<text x="88.5" y="71.9">21</text>
<text x="92.1" y="68.1">PF7</text>
<text x="92.1" y="70.6">PF8</text>
<text x="107.2" y="70.6">PG10</text>
<text x="107.2" y="68.1">PG11</text>
<text x="114.2" y="71.9">124</text>
<text x="114.2" y="69.4">125</text>
<text x="114.2" y="66.8">126</text>
<text x="88.5" y="74.4">22</text>
<text x="88.5" y="77">23</text>
<text x="92.1" y="73.2">PF9</text>
<text x="92.1" y="75.7">PF10</text>
<text x="108.5" y="73.2">PG9</text>
<text x="108.6" y="75.7">PD7</text>
<text x="114.2" y="77">122</text>
<text x="114.2" y="74.4">123</text>
<text x="88.5" y="79.5">24</text>
<text x="88.5" y="82.1">25</text>
<text x="92.1" y="78.3">PH0</text>
<text x="92.1" y="80.8">PH1</text>
<text x="92.1" y="83.3">NRST</text>
<text x="108.2" y="80.8">VDD</text>
<text x="108.5" y="83.3">VSS</text>
<text x="108.6" y="78.3">PD6</text>
<text x="114.2" y="82.1">120</text>
<text x="114.2" y="79.5">121</text>
<text x="88.5" y="84.6">26</text>
<text x="88.5" y="87.1">27</text>
<text x="88.5" y="89.7">28</text>
<text x="92.1" y="85.9">PC0</text>
<text x="92.1" y="88.4">PC1</text>
<text x="108.6" y="88.4">PD4</text>
<text x="108.6" y="85.9">PD5</text>
<text x="114.2" y="89.7">117</text>
<text x="114.2" y="87.1">118</text>
<text x="114.2" y="84.6">119</text>
<text x="88.5" y="92.2">29</text>
<text x="88.5" y="94.8">30</text>
<text x="92.1" y="91">PC2</text>
<text x="92.1" y="93.5">PC3</text>
<text x="108.6" y="93.5">PD2</text>
<text x="108.6" y="91">PD3</text>
<text x="114.2" y="94.8">115</text>
<text x="114.2" y="92.2">116</text>
<text x="288" y="93.5">4</text>
<text x="299.5" y="93.5">3</text>
<text x="88.5" y="97.3">31</text>
<text x="88.5" y="99.8">32</text>
<text x="92.1" y="96">VDD</text>
<text x="92.1" y="98.6">VSSA</text>
<text x="92.1" y="101.1">VREF+</text>
<text x="107.3" y="101.1">PC12</text>
<text x="108.6" y="98.6">PD0</text>
<text x="108.6" y="96">PD1</text>
<text x="114.2" y="99.8">113</text>
<text x="114.2" y="97.3">114</text>
<text x="288" y="98.6">1</text>
<text x="299.5" y="98.6">2</text>
<text x="88.5" y="102.4">33</text>
<text x="88.5" y="104.9">34</text>
<text x="88.5" y="107.5">35</text>
<text x="92.1" y="103.7">VDDA</text>
<text x="92.1" y="106.2">PA0</text>
<text x="107.3" y="106.2">PC10</text>
<text x="107.3" y="103.7">PC11</text>
<text x="114.2" y="107.5">110</text>
<text x="114.2" y="104.9">111</text>
<text x="114.2" y="102.4">112</text>
<text x="88.5" y="110">36</text>
<text x="88.5" y="112.5">37</text>
<text x="92.1" y="108.7">PA1</text>
<text x="92.1" y="111.3">PA2</text>
<text x="92.1" y="113.8">PA3</text>
<text x="107.5" y="111.3">PA14</text>
<text x="107.5" y="108.7">PA15</text>
<text x="108.2" y="113.8">VDD</text>
<text x="114.2" y="112.5">108</text>
<text x="114.2" y="110">109</text>
<text x="88.5" y="115.1">38</text>
<text x="88.5" y="117.6">39</text>
<text x="92.1" y="116.4">VSS</text>
<text x="92.1" y="118.9">VDD</text>
<text x="104.2" y="118.9">VCAP_2</text>
<text x="108.5" y="116.4">VSS</text>
<text x="114.2" y="117.6">106</text>
<text x="114.2" y="115.1">107</text>
<text x="88.5" y="120.2">40</text>
<text x="88.5" y="122.7">41</text>
<text x="88.5" y="125.2">42</text>
<text x="92.1" y="121.4">PA4</text>
<text x="92.1" y="124">PA5</text>
<text x="107.5" y="124">PA12</text>
<text x="107.5" y="121.4">PA13</text>
<text x="114.2" y="125.2">103</text>
<text x="114.2" y="122.7">104</text>
<text x="114.2" y="120.2">105</text>
<text x="88.5" y="127.8">43</text>
<text x="88.5" y="130.3">44</text>
<text x="92.1" y="126.5">PA6</text>
<text x="92.1" y="129.1">PA7</text>
<text x="92.1" y="131.6">PC4</text>
<text x="107.5" y="129.1">PA10</text>
<text x="107.5" y="126.5">PA11</text>
<text x="108.7" y="131.6">PA9</text>
<text x="114.2" y="130.3">101</text>
<text x="114.2" y="127.8">102</text>
<text x="88.5" y="132.9">45</text>
<text x="88.5" y="135.4">46</text>
<text x="88.5" y="137.9">47</text>
<text x="92.1" y="134.1">PC5</text>
<text x="92.1" y="136.7">PB0</text>
<text x="108.6" y="136.7">PC9</text>
<text x="108.7" y="134.1">PA8</text>
<text x="114.2" y="137.9">98</text>
<text x="114.2" y="135.4">99</text>
<text x="114.2" y="132.9">100</text>
<text x="88.5" y="140.5">48</text>
<text x="88.5" y="143">49</text>
<text x="92.1" y="139.2">PB1</text>
<text x="92.1" y="141.8">PB2</text>
<text x="108.6" y="141.8">PC7</text>
<text x="108.6" y="139.2">PC8</text>
<text x="114.2" y="143">96</text>
<text x="114.2" y="140.5">97</text>
<text x="88.5" y="145.6">50</text>
<text x="88.5" y="148.1">51</text>
<text x="92.1" y="144.3">PF11</text>
<text x="92.1" y="146.8">PF12</text>
<text x="92.1" y="149.4">VSS</text>
<text x="108.2" y="146.8">VDD</text>
<text x="108.5" y="149.4">VSS</text>
<text x="108.6" y="144.3">PC6</text>
<text x="114.2" y="148.1">94</text>
<text x="114.2" y="145.6">95</text>
<text x="369.2" y="144.3">1</text>
<text x="369.2" y="146.8">3</text>
<text x="369.2" y="149.4">5</text>
<text x="371.5" y="145.6">1</text>
<text x="371.5" y="148.1">3</text>
<text x="376" y="148.1">4</text>
<text x="376" y="145.6">2</text>
<text x="378.3" y="149.4">6</text>
<text x="378.3" y="146.8">4</text>
<text x="378.3" y="144.3">2</text>
<text x="88.5" y="150.6">52</text>
<text x="88.5" y="153.2">53</text>
<text x="88.5" y="155.7">54</text>
<text x="92.1" y="151.9">VDD</text>
<text x="92.1" y="154.5">PF13</text>
<text x="108.5" y="154.5">PG7</text>
<text x="108.5" y="151.9">PG8</text>
<text x="114.2" y="155.7">91</text>
<text x="114.2" y="153.2">92</text>
<text x="114.2" y="150.6">93</text>
<text x="369.2" y="151.9">7</text>
<text x="369.2" y="154.5">9</text>
<text x="371.5" y="150.6">5</text>
<text x="371.5" y="153.2">7</text>
<text x="371.5" y="155.7">9</text>
<text x="374.7" y="155.7">10</text>
<text x="376" y="153.2">8</text>
<text x="376" y="150.6">6</text>
<text x="378.3" y="154.5">10</text>
<text x="378.3" y="151.9">8</text>
<text x="88.5" y="158.3">55</text>
<text x="88.5" y="160.8">56</text>
<text x="92.1" y="157">PF14</text>
<text x="92.1" y="159.5">PF15</text>
<text x="108.5" y="159.5">PG5</text>
<text x="108.5" y="157">PG6</text>
<text x="114.2" y="160.8">89</text>
<text x="114.2" y="158.3">90</text>
<text x="88.5" y="163.3">57</text>
<text x="88.5" y="165.9">58</text>
<text x="92.1" y="162.1">PG0</text>
<text x="92.1" y="164.6">PG1</text>
<text x="92.1" y="167.2">PE7</text>
<text x="108.5" y="167.2">PG2</text>
<text x="108.5" y="164.6">PG3</text>
<text x="108.5" y="162.1">PG4</text>
<text x="114.2" y="165.9">87</text>
<text x="114.2" y="163.3">88</text>
<text x="88.5" y="168.4">59</text>
<text x="88.5" y="171">60</text>
<text x="88.5" y="173.5">61</text>
<text x="92.1" y="169.7">PE8</text>
<text x="92.1" y="172.2">PE9</text>
<text x="107.3" y="172.2">PD14</text>
<text x="107.3" y="169.7">PD15</text>
<text x="114.2" y="173.5">84</text>
<text x="114.2" y="171">85</text>
<text x="114.2" y="168.4">86</text>
<text x="88.5" y="176">62</text>
<text x="88.5" y="178.6">63</text>
<text x="92.1" y="174.8">VSS</text>
<text x="92.1" y="177.3">VDD</text>
<text x="92.1" y="179.9">PE10</text>
<text x="107.3" y="179.9">PD13</text>
<text x="108.2" y="174.8">VDD</text>
<text x="108.5" y="177.3">VSS</text>
<text x="114.2" y="178.6">82</text>
<text x="114.2" y="176">83</text>
<text x="88.5" y="181.1">64</text>
<text x="88.5" y="183.7">65</text>
<text x="92.1" y="182.4">PE11</text>
<text x="92.1" y="184.9">PE12</text>
<text x="107.3" y="184.9">PD11</text>
<text x="107.3" y="182.4">PD12</text>
<text x="114.2" y="183.7">80</text>
<text x="114.2" y="181.1">81</text>
<text x="88.5" y="186.2">66</text>
<text x="88.5" y="188.7">67</text>
<text x="88.5" y="191.3">68</text>
<text x="92.1" y="187.5">PE13</text>
<text x="92.1" y="190">PE14</text>
<text x="107.3" y="187.5">PD10</text>
<text x="108.6" y="190">PD9</text>
<text x="114.2" y="191.3">77</text>
<text x="114.2" y="188.7">78</text>
<text x="114.2" y="186.2">79</text>
<text x="88.5" y="193.8">69</text>
<text x="88.5" y="196.4">70</text>
<text x="92.1" y="192.6">PE15</text>
<text x="92.1" y="195.1">PB10</text>
<text x="92.1" y="197.6">PB11</text>
<text x="107.5" y="197.6">PB14</text>
<text x="107.5" y="195.1">PB15</text>
<text x="108.6" y="192.6">PD8</text>
<text x="114.2" y="196.4">75</text>
<text x="114.2" y="193.8">76</text>
<text x="88.5" y="198.9">71</text>
<text x="88.5" y="201.4">72</text>
<text x="92.1" y="200.2">VCAP_1</text>
<text x="92.1" y="202.7">VDD</text>
<text x="107.5" y="202.7">PB12</text>
<text x="107.5" y="200.2">PB13</text>
<text x="114.2" y="201.4">73</text>
<text x="114.2" y="198.9">74</text>
<text x="282.8" y="209.1">1</text>
<text x="294.5" y="209.1">2</text>
<text x="282.8" y="211.6">3</text>
<text x="285.2" y="210.3">1</text>
<text x="285.2" y="212.9">3</text>
<text x="292.2" y="210.3">2</text>
<text x="292.2" y="212.9">4</text>
<text x="294.5" y="211.6">4</text>
</g>
<g font-size="1.6" fill="#000080">
<text x="355.3" y="97.2">U39</text>
<text x="385.8" y="99.8">RN2</text>
</g>
</svg>
